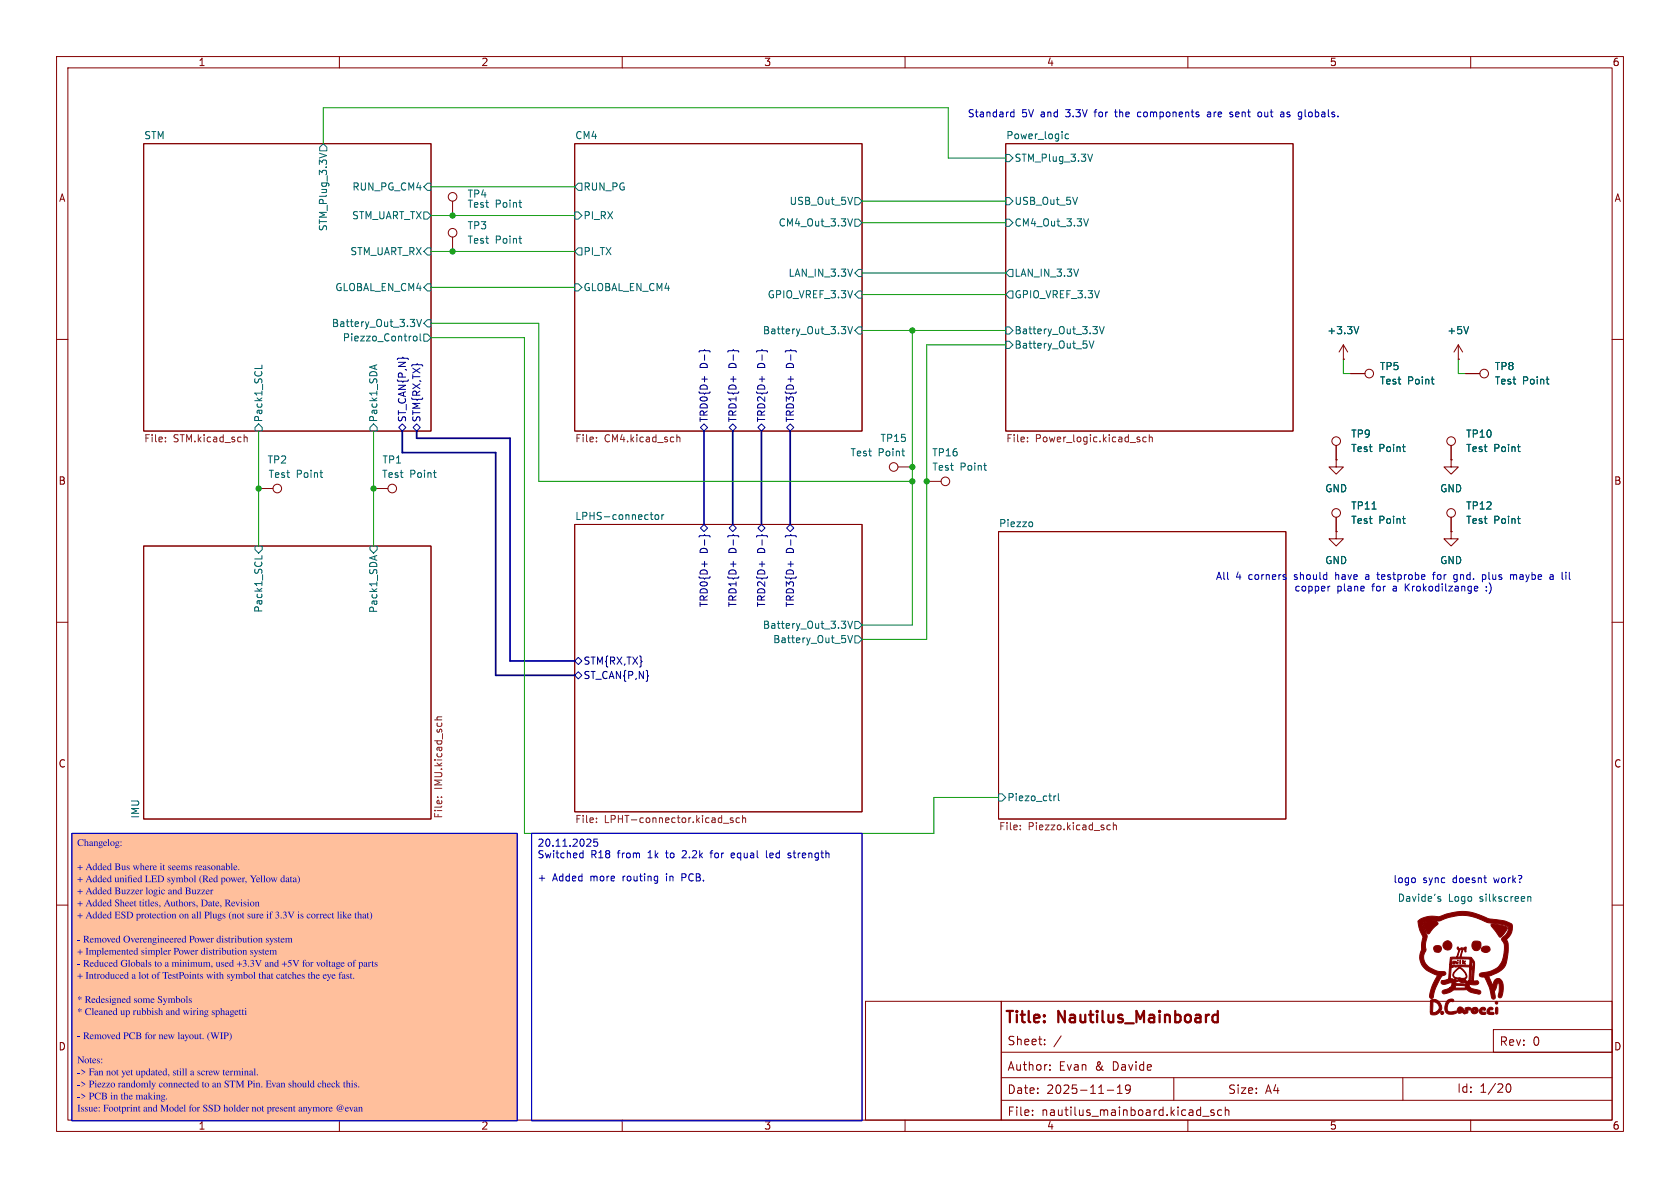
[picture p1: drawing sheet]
<svg xmlns="http://www.w3.org/2000/svg" width="297mm" height="210mm" viewBox="0 0 297 210" stroke-linecap="round" stroke-linejoin="round" font-family="sans-serif">
<g fill="none" stroke="#840000" stroke-width=".18">
<path d="M10 10h277v190h-277zM12 12h273v186h-273zM60 10v2M110 10v2M160 10v2M210 10v2M260 10v2M25.4 25.4h50.8v50.8h-50.8zM101.6 25.4h50.8v50.8h-50.8zM177.8 25.4h50.8v50.8h-50.8zM10 60h2M285 60h2"/>
<path d="M25.4 96.5h50.8v48.3h-50.8zM101.6 92.7h50.8v50.8h-50.8zM176.5 94h50.8v50.8h-50.8zM10 110h2M285 110h2M10 160h2M153 177h24v21h-24zM177 177h108v21h-108zM285 160h2M60 198v2M110 198v2M160 198v2"/>
<path d="M177 194.5h108M177 190.5h108M177 186h108M182.5 197v.2M182.5 196.3v.1M184.7 184.6v.1M184.7 183.8v.1M185.6 189v.2M185.6 188.3v.1M187.6 183.1l-1.3 2M195.7 192.7h1.2M197.5 193.3h.9"/>
<path d="M197.5 192.2l.5-.4v1.5M199.8 192.4l-.3 .3h-.3l-.2-.3 .1-.5 .4-.1 .2 .1a.99 .99 0 0 1-.3 1.4h-.3M207.5 190.5v4M210 198v2M212.6 197.3h1.2M214.6 196.3l-.3-.1-.3 .2 .1 .2 .5 .2v.3h-.6M216 196.3l-.5-.1-.2 .3v.4l.1 .2h.6M216.6 196.3l.2-.1 .4 .1 .1 .9M216.6 195.7v1.5M248 190.5v4M260 198v2M264 182h21v4h-21z"/>
<path d="M266.2 192.2l.2-.5 .2-.1a.81 .81 0 0 1 .6 .6 .81 .81 0 0 1-.3 .8h-.4l-.3-.5"/>
</g>
<path d="M214.5 179.5l.2-.1 .6 .1M215.3 178.7v2M214.5 180.6l.2 .1 .6-.1" fill="none" stroke="#840000" stroke-width=".4"/>
<path d="M12.7 147.3h78.7v50.8h-78.7z" fill="#ffbf9c"/>
<g fill="none" stroke="#840000" stroke-width=".18">
<path d="M25.4 25.4h50.8v50.8h-50.8zM80 35.6v2.5M101.6 25.4h50.8v50.8h-50.8zM177.8 25.4h50.8v50.8h-50.8zM80 41.9v2.6M236.2 78.7v2.6M237.5 63.5h.1M237.5 61l-.8 1.2M237.5 61l.8 1.2M237.5 61v2.5M238.8 66h2.5M256.5 78.7v2.6"/>
<path d="M257.8 63.5h.1M257.8 61l-.8 1.2M257.8 61l.8 1.2M257.8 61v2.5M259.1 66h2.5M25.4 96.5h50.8v48.3h-50.8zM45.7 86.4h2.6M66 86.4h2.6M101.6 92.7h50.8v50.8h-50.8zM158.7 82.6h2.6M163.8 85.1h2.6M176.5 94h50.8v50.8h-50.8z"/>
<path d="M236.2 94v1.3h1.3l-1.3 1.2-1.3-1.2h1.3M236.2 94h.1M236.2 81.3v1.3h1.3l-1.3 1.2-1.3-1.2h1.3M236.2 81.3h.1M236.2 91.4v2.6M256.5 94v1.3h1.3l-1.3 1.2-1.2-1.2h1.2M256.5 94h.1M256.5 81.3v1.3h1.3l-1.3 1.2-1.2-1.2h1.2M256.5 81.3h.1M256.5 91.4v2.6"/>
<circle cx="80" cy="34.8" r=".76"/>
<circle cx="80" cy="41.1" r=".76"/>
<circle cx="236.2" cy="78" r=".76"/>
<circle cx="242.1" cy="66" r=".76"/>
<circle cx="256.5" cy="78" r=".76"/>
<circle cx="262.4" cy="66" r=".76"/>
<circle cx="49" cy="86.4" r=".76"/>
<circle cx="69.3" cy="86.4" r=".76"/>
<circle cx="158" cy="82.5" r=".76"/>
<circle cx="167.1" cy="85.1" r=".76"/>
<circle cx="236.2" cy="90.7" r=".76"/>
<circle cx="256.5" cy="90.7" r=".76"/>
</g>
<g fill="none" stroke="#006464" stroke-width=".18">
<path d="M56.5 27.1l1.2 .4-1.2 .4M57.1 25.4l.7 .6v.7h-1.3v-.7zM74.9 37.5h.7l.6 .6-.6 .6h-.7zM75.6 32.4h.6v1.3h-.6l-.7-.7zM91.7 35.8h.5M92.1 36.6h.1M101.6 37.5h.6l.7 .6-.7 .6h-.6zM102.2 32.4h.7v1.3h-.7l-.6-.7zM150.7 38.7l-.4 1.2M150.7 34.9l-.4 1.2M151.1 38.7h.7l.6 .7-.6 .6h-.7zM151.1 34.9h.7l.6 .7-.6 .6h-.7z"/>
<path d="M177.8 38.7h.6l.7 .7-.7 .6h-.6zM177.8 27.3h.6l.7 .6-.7 .7h-.6zM177.8 34.9h.6l.7 .7-.7 .6h-.6zM188.9 23.7h-.4l-.2 .2 .1 .6h.5M190.5 34.9l-.4 1.2M192.3 27.2l.4 1.3 .4-1.3M192.4 38.7l-.4 1.2M72.5 56.5h.8l-.4 .4M73.1 59.5l.2-.1 .4 .1v.5l-.1 .2-.3 .1-.2-.2zM73.2 57l.1 .2-.1 .5M73.7 56.5l.4 1.2 .4-1.2M74.3 59v1.1l.2 .2"/>
<path d="M74.9 59.1h.7l.6 .6-.6 .6h-.7zM75.6 50.2h.6v1.2h-.6l-.7-.6zM75.6 43.8h.6v1.3h-.6l-.7-.6zM75.6 56.5h.6v1.3h-.6l-.7-.6zM91.7 42.2h.5M92.1 43h.1M101.6 50.2h.6l.7 .6-.7 .6h-.6zM102.2 43.8h.7v1.3h-.7l-.6-.6zM148.7 57.7h.8l-.4 .5M149.4 58.3l.1 .2-.1 .4M149.9 57.7l.4 1.3 .4-1.3M150.7 47.6l-.4 1.2"/>
<path d="M151.8 51.4h.6v1.3h-.6l-.7-.6zM151.8 47.6h.6v1.3h-.6l-.7-.6zM151.8 57.8h.6v1.3h-.6l-.7-.7zM177.8 48.3l.6-.7h.7v1.3h-.7zM177.8 57.8h.6l.7 .6-.7 .7h-.6zM178.4 51.4h.7v1.3h-.7l-.6-.6zM190.7 47.6l-.5 1.2M193.2 57.7h.8l-.4 .5M193.9 58.3l.1 .2-.1 .4M194.4 57.7l.4 1.3 .4-1.3M240.2 57.7l-.4 1.3M259.6 57.7l-.4 1.3"/>
<path d="M45.1 75.6l.6-.7 .7 .7v.6h-1.3zM46.3 64.5v.6M65.4 75.6l.6-.7 .7 .7v.6h-1.3zM66.3 64.6v.6M66.6 64.5l-1.3 .4M159.4 79.7h.5M177.8 60.3h.6l.7 .7-.7 .6h-.6zM192.5 60.3l.5 1.2 .4-1.2M247.9 79h.5M248.3 79.8h.1M253 67h.5M253.4 67.9h.1"/>
<path d="M268.3 79h.4M268.6 79.8h.1M273.3 67h.5M273.7 67.9h.1M45.1 96.5h1.3v.7l-.7 .6-.6-.6zM46.3 98.2v.6M56.6 83.6h.4M56.9 84.4h.1M65.4 96.5h1.3v.7l-.7 .6-.6-.6zM66.3 98.3v.6M66.6 98.2l-1.3 .4M76.6 83.6h.5"/>
<path d="M77 84.4h.1M114.9 91h.5M115.2 91.8h.2M115.9 91h.3l.3 .2v.4l-.3 .2h-.3l-.1-.2zM117 91v.8M117.4 91l-.4 .2M159.8 80.6h.1M173.9 82.3h.5M174.3 83.1h.1M182.3 92.3l.3 .2v.4l-.3 .2M242.6 90h.7M247.9 91.7h.5"/>
<path d="M248.3 92.5h.1M268.3 91.7h.4M268.6 92.5h.1M148.7 109.8h.8l-.4 .5M149.4 110.3l.1 .2-.1 .5M149.9 109.8l.4 1.3 .4-1.3M149.9 112.3l.4 1.3 .4-1.3M151.1 109.9h.7l.6 .6-.6 .6h-.7zM151.1 112.4h.7l.6 .6-.6 .7h-.7zM176.5 140.3h.7l.6 .7-.6 .6h-.7zM186.3 140.7v.8M186.7 140.7l-.4 .2"/>
<path d="M187.1 140.3v1.1l.2 .1M254.2 158.8l.5 .2v.1l-.1 .2h-.4M254.2 158.5h.5M270.1 158.6l.2-.1h.3v.8M270.1 158.5v.8"/>
</g>
<g fill="none" stroke="#000084" stroke-width=".18">
<path d="M70.5 75.6l.6-.7 .7 .7-.7 .6zM73 75.6l.7-.7 .6 .7-.6 .6zM123.6 62.2l.2-.2h.6l.2-.2 .1 .2h.6l.2 .2M123.8 75.6l.7-.7 .6 .7-.6 .6zM124.6 66.5v1M128.7 62.2l.1-.2h.7l.1-.2 .2 .2h.6l.2 .2M128.9 75.6l.6-.7 .7 .7-.7 .6zM129.6 66.5v1M133.7 62.2l.2-.2h.6l.2-.2 .2 .2h.6l.2 .2M134 75.6l.6-.7 .7 .7-.7 .6zM134.7 66.5v1M138.8 62.2l.2-.2h.6l.2-.2 .2 .2h.6l.2 .2"/>
<path d="M139.1 75.6l.6-.7 .6 .7-.6 .6zM139.8 66.5v1M123.6 94.9l.2-.2h.6l.2-.2 .1 .2h.6l.2 .2M123.8 93.3l.7-.6 .6 .6-.6 .7zM124.6 99.2v1M128.7 94.9l.1-.2h.7l.1-.2 .2 .2h.6l.2 .2M128.9 93.3l.6-.6 .7 .6-.7 .7zM129.6 99.2v1M133.7 94.9l.2-.2h.6l.2-.2 .2 .2h.6l.2 .2M134 93.3l.6-.6 .7 .6-.7 .7zM134.7 99.2v1M138.8 94.9l.2-.2h.6l.2-.2 .2 .2h.6l.2 .2"/>
<path d="M139.1 93.3l.6-.6 .6 .6-.6 .7zM139.8 99.2v1M101.6 116.8l.6-.6 .7 .6-.7 .7zM101.6 119.4l.6-.7 .7 .7-.7 .6z"/>
</g>
<g fill="none" stroke="#725600" stroke-width=".18">
<path d="M29.2 78v.1M29.2 77.3v.1M43.2 77.4l.1-.1h.3l.1 .8M105.4 78v.1M105.4 77.3v.1M119.7 77.4l.1-.1h.3l.1 .8M119.7 76.8v1.3M181.6 78v.1M181.6 77.3v.1M201.5 77.7v.3M202.6 77.3h-.3l-.3 .2 .2 .5h.4M203.2 77.4l.2-.1h.3v.8"/>
<path d="M203.2 76.8v1.3M76.8 127.3h1.3M78.1 126.7l-.8 .1v.3l.1 .2M77.3 140.9h.1M78 140.9h.1M105.4 144.6v.2M105.4 145.3v.1M127.9 145.5h1M129.6 144.6h-.3l-.2 .2 .1 .1 .4 .2v.3h-.5M130.7 144.6h-.3l-.3 .2 .1 .6h.5M131.3 144.7l.2-.1h.3v.8M131.3 144.1v1.3"/>
<path d="M180.4 146.6v.1M180.4 145.9v.1M195.8 146.6h.5M195.8 145.9h.5M196.8 146l.2-.2 .3 .1 .1 .8M196.8 145.4v1.3"/>
</g>
<g fill="#840000" stroke="#840000" stroke-width=".18">
<path d="M252.9 176.8a1.35 1.35 0 0 1 2 1.2 1.35 1.35 0 0 1-2 1.2v-.4l.4 .1a.93 .93 0 0 0 1.2-.8 .93 .93 0 0 0-1-1h-.2v1.7h-.4z"/>
<path d="M253.6 167.3a.72 .72 0 0 1 .8-.1 .72 .72 0 0 1 .4 .7 .69 .69 0 0 1-1 .4 .69 .69 0 0 1-.2-1z"/>
<path d="M255.9 176.8a.63 .63 0 0 1 1.1 .1l-.1 .2a.82 .82 0 0 0-1 .9 .71 .71 0 0 0 .2 .8 .71 .71 0 0 0 .9 0l.3-.1a.21 .21 0 0 1 .2 .3 .21 .21 0 0 1-.2 .2h-.1a1.19 1.19 0 0 1-1.5-.1 1.19 1.19 0 0 1-.2-1.5z"/>
<path d="M256.8 170a.38 .38 0 0 1 .5-.1 .38 .38 0 0 1 .1 .5l-.1-.4-.1 .3-.2-.2-.2 .3z"/>
<path d="M257.7 170.1l.1 .1-.1 .2z"/>
<path d="M257.7 169.7l.1 .2z"/>
<path d="M258.1 169.7l.1 .2-.1 .5z"/>
<path d="M257.8 178.1a.73 .73 0 0 1 1.1 .6l.1 .1a.44 .44 0 0 1 .2-.7 .53 .53 0 0 1 .8 .3l-.1 .1h-.4v.2a.58 .58 0 0 1-.7 .5l-.2-.2a.53 .53 0 0 1-.6 .1 .53 .53 0 0 1-.4-.5h.6v-.2l-.2 .2h-.4z"/>
<path d="M258.6 169.7l.1 .4 .4-.2-.2 .2 .2 .4-.3-.3-.1 .2a.43 .43 0 0 1-.1-.7z"/>
<path d="M260.2 178.4a.62 .62 0 0 1 .9-.3 .62 .62 0 0 1 .1 .9 .62 .62 0 0 1-.9 .1l-.2-.4 .5 .1 .3-.2-.2-.1-.2 .2h-.4z"/>
<path d="M257.6 167.5l.2-.1v.3h.2l1.2-.3-.1 .9-.1-.1-.1-.4a1.23 1.23 0 0 0-.6 1.1v.3h1.2a1.07 1.07 0 0 1 1.2 1l-.2 3.2h.7l.1 .1a.39 .39 0 0 1 0 .5 .39 .39 0 0 1-.4 .1h-1.1a.87 .87 0 0 0 1 .8 .84 .84 0 0 1 1 .5 .64 .64 0 0 1-1 .2l-1.2-.4a.82 .82 0 0 0-.9-.2h-1.7l-1 .5a.82 .82 0 0 1-1 .1 .46 .46 0 0 1 .1-.6 .46 .46 0 0 1 .5-.1 2.16 2.16 0 0 1 1.6-.2l1.9-.1a.4 .4 0 0 0-.6-.4h-1.1l-.2 .5h-1a.56 .56 0 0 0 .3-1l-.3 .1a.99 .99 0 0 1-1.4-.1l.1-.3h2.5a.64 .64 0 0 1 1 .1h.1l-.2-.3a.25 .25 0 0 1 .3 0 .25 .25 0 0 1 .1 .3h.3l-.4-.4h-.4v.1h-.4l.1-.1a.41 .41 0 0 0-.7 .3h-2.3l.4-.1a1.96 1.96 0 0 1 1.9-.2v-.1a.86 .86 0 0 1 .2-1.5l.6-.4-.2 .2a1.12 1.12 0 0 0-.8 1.3l.5 .2 .7 .1a.85 .85 0 0 0 1-.3 2.74 2.74 0 0 0-1.1-1.5 1.7 1.7 0 0 1 1.2 1.8l-.3 .2 .2 .5a1.12 1.12 0 0 1-1.3-.2l-.5 .2v.3l1.6 .1 .1-.1a.88 .88 0 0 1 1-.6l.2-1.8v-.1l-.2-.1-.1 2h-.3l.1-2.4h-2.7l-.5 .2-.2 1.9h-.3l.2-2.5h.3l.1 .2 .4-.1 3 .1 .2 .3 .1-.7-.2-.4-.1 .8h-.3l.1-1.2h-3.2l-.1 1h-.3l.1-1.3h1.5a.39 .39 0 0 0 .4-.5l.2-.8a.31 .31 0 0 0-.4 0 .31 .31 0 0 0-.1 .4l-.3 .9h-.2l.4-1.2-.3-.3z"/>
<path d="M261.7 178.3a.47 .47 0 0 1 .6-.3 .47 .47 0 0 1 .3 .5l-.1 .1a.27 .27 0 0 0-.4-.1 .27 .27 0 0 0-.1 .4h.1a.4 .4 0 0 1 .6 .3 .68 .68 0 0 1-.9 0 .68 .68 0 0 1-.1-.9z"/>
<path d="M262 167.5a.77 .77 0 0 1 .9-.3 .77 .77 0 0 1 .5 .7 .83 .83 0 0 1-.8 .5 .83 .83 0 0 1-.7-.6z"/>
<path d="M263.1 178.3a.43 .43 0 0 1 .5-.3 .43 .43 0 0 1 .3 .4v.1a.34 .34 0 0 0-.4 0 .34 .34 0 0 0-.2 .4l.7 .1 .1 .1a.76 .76 0 0 1-1 .1l-.2-.1a.68 .68 0 0 1 .2-.8z"/>
<path d="M250.8 162.7a6.2 6.2 0 0 1 3.8-.7 9.1 9.1 0 0 1 8.5 .4l.3 .1a7.7 7.7 0 0 1 3.7 .8 1.87 1.87 0 0 1-.5 2.5l-.3 .3 .1 .2a7.1 7.1 0 0 1-.3 4.4 5.5 5.5 0 0 1-2.8 1.8l.6 1.6 .1-.3a.84 .84 0 0 1 .8-.8 .84 .84 0 0 1 .9 .8 3.7 3.7 0 0 1-.4 2.6 .43 .43 0 0 1-.4-.3 .43 .43 0 0 1 .1-.5 2.3 2.3 0 0 0-.2-1.9l-.6 1.5 .1 .8a.4 .4 0 0 1-.3 .6 .4 .4 0 0 1-.4-.5 9.4 9.4 0 0 0-1.1-3.4h-.6l-.3-.2a.43 .43 0 0 1 .1-.4 .43 .43 0 0 1 .4-.2 3.6 3.6 0 0 0 3.8-3.9 2.11 2.11 0 0 0-.4-1.9l.3-.5a1.75 1.75 0 0 0 .8-1.8 13.3 13.3 0 0 0-3.8-.8 9 9 0 0 0-8.4-.2h-.2a4.5 4.5 0 0 0-2.2 .2h.4a2 2 0 0 1 1.8 .2v.2l-.7 .6-.7 .8a.38 .38 0 0 1-.4 .2 .38 .38 0 0 1-.3-.4l-.2-.4a.9 .9 0 0 1-.2-1.1 .31 .31 0 0 0-.3 .3 .31 .31 0 0 0 .2 .3l.4 1.1a1.21 1.21 0 0 1 .1 1.5l-.1 1.9a2.16 2.16 0 0 0 1.3 3.1l.9 .4 .7 .1a.43 .43 0 0 1 .5 0 .43 .43 0 0 1 .1 .5l-.4 .1a5.9 5.9 0 0 0-1.7 3.7 .37 .37 0 0 1-.4 .4 .37 .37 0 0 1-.3-.5 10.4 10.4 0 0 1 1.4-3.6 4.8 4.8 0 0 1-2.9-2.2 3.2 3.2 0 0 1 .1-2.5l.1-1.1 .2-1-.7-1.5-.2-1.3z"/>
<path d="M264.5 178.1l.1-.1a.38 .38 0 0 1 .2 .6v.6l-.2 .1a1.24 1.24 0 0 1-.1-1.2z"/>
<path d="M263.6 163.4l.6-.1 1.2 .3a.99 .99 0 0 1 1.1 .5l-.2 .4a2.19 2.19 0 0 1-1.1 1.2l-1.2-1.5a.64 .64 0 0 1-.4-.8z"/>
<circle cx="255" cy="179.1" r=".27"/>
<circle cx="255.9" cy="167.2" r=".81"/>
<circle cx="261" cy="167.2" r=".86"/>
<circle cx="264.6" cy="177.3" r=".24"/>
</g>
<path d="M71.1 76.2v3.8h16.5v39.4h14M73.7 76.2v1.3h16.5v39.3h11.4M124.5 76.2v16.5M129.5 76.2v16.5M134.6 76.2v16.5M139.7 76.2v16.5" fill="none" stroke="#000084" stroke-width=".3"/>
<g fill="none" stroke="#009600" stroke-width=".18">
<path d="M57.1 25.4v-6.3h110.5v8.8h10.2M76.2 38.1h25.4M76.2 33h25.4M152.4 35.6h25.4M152.4 39.4h25.4M76.2 44.5h25.4M76.2 50.8h25.4M76.2 57.2h19v27.9h66.1M76.2 59.7h16.5v87.6h72.4v-6.3h11.4M152.4 58.4h25.4M152.4 48.3h25.4M152.4 52.1h25.4"/>
<path d="M161.3 58.4v52.1h-8.9M45.7 76.2v20.3M66 76.2v20.3M177.8 61h-14v52h-11.4M237.5 63.5v2.5h1.3M257.8 63.5v2.5h1.3"/>
</g>
<g fill="none" stroke="#0000c2" stroke-width=".18">
<path d="M179.3 19.4v1.2M179.3 19.9l-.4-.1-.2 .2M197 19.8h.5M197.2 19.4l.1 1.2M201.6 19.8l-.4 .1-.1 .1v.5l.5 .1M213.5 19.9h.5M217.6 19.8l.3 .1M222.6 19.8l.3 .1 .1 .1v.5l-.4 .1M226.8 19.8l.2 .2v.6M230.7 19.4v1.1l.2 .1M178.7 20.4l.2 .2h.4M214 20.1l-.4 .1-.2 .1 .2 .3h.4"/>
<path d="M217.6 20.2l.3 .1 .1 .2-.2 .1h-.3M227 20.6h-.1M227 20.1l-.1 .1M227.2 102l.2 .2-.2 .2M227.2 101.6h.1M234.8 103.6v.9M235.1 103.6l-.3 .3M241.6 101.6h-.1M241.6 101.9l-.2 .2 .2 .3M243.4 101.6h.5M243.6 102.2l.3 .2M253.2 101.6h.5"/>
<path d="M253.7 101.2l-.3 .1v1.1M257.1 101.6h.5M257.1 102.4h.5M257.6 101.6v1l-.2 .3-.3-.1M260.7 103.7v.7h.5M261.2 103.7l.1 .2-.6 .2M262.1 101.6h.3l.3 .2-.1 .6h-.5M262.8 104.4v.1M262.8 103.7v.1M267.2 101.6l.4 .2M267.6 101.8l.2-.2h.3v.8M267.6 101.8v.6"/>
<path d="M274.4 101.6l.2 .2v.6M274.6 102.4h-.1M274.6 101.9h-.1M277.4 102.2l.2 .2M12.7 147.3h78.7v50.8h-78.7zM94 147.3h58.4v50.8h-58.4zM102.6 151.6h.5M102.6 150.9h.5M103.1 150.4v1.2M104.2 148.3l.3 .3-.1 .3-.7 .7h.8M105.6 148.3h-.6v.6l.1-.1 .5 .1 .1 .2-.1 .4-.2 .1-.4-.1M120.6 155.1h.4"/>
<path d="M120.8 150.4l-.2 .1M121 154.5h-.4v1.2M121.3 150.9l-.7 .7h.7M125.5 150.8h.5M126 150.4l-.3 .2v1M129.8 150.9l-.4-.1-.1 .2v.6h.5M129.9 151.1l-.6 .1M135.5 150.4v1.1l.2 .1M136.3 150.8l-.2 .2v.5l.2 .1M136.7 151.1l-.6 .1M139.5 151.2l.3 .1v.2l-.1 .1h-.3M139.5 150.8l.3 .1"/>
<path d="M140.2 150.8h.5M250.1 155.2l.1 .2-.1 .6"/>
</g>
<g fill="#009600" stroke="#009600" stroke-width=".18">
<circle cx="66" cy="86.4" r=".46"/>
<circle cx="45.7" cy="86.4" r=".46"/>
<circle cx="80" cy="44.5" r=".46"/>
<circle cx="80" cy="38.1" r=".46"/>
<circle cx="163.8" cy="85.1" r=".46"/>
<circle cx="161.3" cy="85.1" r=".46"/>
<circle cx="161.3" cy="58.4" r=".46"/>
<circle cx="161.3" cy="82.6" r=".46"/>
</g>
<g font-size="2.8" fill="#840000">
<text x="177.5" y="181.4">Title:</text>
<text x="187.2" y="181.4">Nautilus_Mainboard</text>
</g>
<g font-size="2.1" fill="#840000">
<text x="178" y="185">Sheet:</text>
<text x="265" y="185.1">Rev:</text>
<text x="270.9" y="185.1">0</text>
<text x="178" y="189.5">Author:</text>
<text x="187.2" y="189.5">Evan</text>
<text x="193.7" y="189.5">&amp;</text>
<text x="196.8" y="189.5">Davide</text>
<text x="178" y="193.6">Date:</text>
<text x="178" y="197.5">File:</text>
<text x="184.1" y="197.5">nautilus_mainboard.kicad_sch</text>
<text x="185" y="193.6">2025-11-19</text>
<text x="217" y="193.6">Size:</text>
<text x="223.7" y="193.6">A4</text>
<text x="257.5" y="193.4">Id:</text>
<text x="261.6" y="193.4">1/20</text>
</g>
<g font-size="1.8" fill="#840000">
<text x="35" y="11.9">1</text>
<text x="85" y="11.9">2</text>
<text x="135" y="11.9">3</text>
<text x="185" y="11.9">4</text>
<text x="235" y="11.9">5</text>
<text x="285" y="11.9">6</text>
<text x="10.3" y="35.9">A</text>
<text x="285.3" y="35.9">A</text>
<text x="10.3" y="85.9">B</text>
<text x="285.3" y="85.9">B</text>
<text x="10.3" y="135.9">C</text>
<text x="285.3" y="135.9">C</text>
<text x="10.3" y="185.9">D</text>
<text x="285.3" y="185.9">D</text>
<text x="35" y="199.9">1</text>
<text x="85" y="199.9">2</text>
<text x="135" y="199.9">3</text>
<text x="185" y="199.9">4</text>
<text x="235" y="199.9">5</text>
<text x="285" y="199.9">6</text>
</g>
<g font-size="1.8" fill="#0000c2">
<text x="171" y="20.9">Standard</text>
<text x="180.6" y="20.9">5V</text>
<text x="184.1" y="20.9">and</text>
<text x="188.7" y="20.9">3.3V</text>
<text x="194" y="20.9">for</text>
<text x="197.8" y="20.9">the</text>
<text x="202" y="20.9">components</text>
<text x="214.5" y="20.9">are</text>
<text x="218.7" y="20.9">sent</text>
<text x="223.9" y="20.9">out</text>
<text x="228.1" y="20.9">as</text>
<text x="231.4" y="20.9">globals.</text>
<text x="214.9" y="102.7">All</text>
<text x="218.5" y="102.7">4</text>
<text x="220.8" y="102.7">corners</text>
<text x="228.7" y="104.8">copper</text>
<text x="229.1" y="102.7">should</text>
<text x="236.3" y="104.8">plane</text>
<text x="236.5" y="102.7">have</text>
<text x="242.1" y="102.7">a</text>
<text x="242.7" y="104.8">for</text>
<text x="244.4" y="102.7">testprobe</text>
<text x="246.5" y="104.8">a</text>
<text x="248.8" y="104.8">Krokodilzange</text>
<text x="254.4" y="102.7">for</text>
<text x="258.3" y="102.7">gnd.</text>
<text x="263.4" y="104.8">:)</text>
<text x="263.5" y="102.7">plus</text>
<text x="268.7" y="102.7">maybe</text>
<text x="275.9" y="102.7">a</text>
<text x="94.9" y="150">20.11.2025</text>
<text x="13.7" y="150.1">Changelog:</text>
<text x="13.7" y="154.3">+ AddedBuswhereit seemsreasonable.</text>
<text x="94.9" y="152">Switched</text>
<text x="104.4" y="152">R18</text>
<text x="109.3" y="152">from</text>
<text x="114.8" y="152">1k</text>
<text x="118.2" y="152">to</text>
<text x="121.3" y="152">2.2k</text>
<text x="126.5" y="152">for</text>
<text x="130.3" y="152">equal</text>
<text x="136.7" y="152">led</text>
<text x="140.8" y="152">strength</text>
<text x="13.7" y="156.5">+ AddedunifiedLED symbol(Redpower,Yellowdata)</text>
<text x="13.7" y="158.6">+ AddedBuzzerlogic andBuzzer</text>
<text x="13.7" y="160.7">+ AddedSheettitles,Authors,Date,Revision</text>
<text x="94.9" y="156.1">+</text>
<text x="97.7" y="156.1">Added</text>
<text x="104.5" y="156.1">more</text>
<text x="110.4" y="156.1">routing</text>
<text x="118.2" y="156.1">in</text>
<text x="121.2" y="156.1">PCB.</text>
<text x="246.2" y="156.3">logo</text>
<text x="251.5" y="156.3">sync</text>
<text x="256.9" y="156.3">doesnt</text>
<text x="264.4" y="156.3">work?</text>
<text x="13.7" y="162.9">+ AddedESDprotectiononall Plugs(notsureif 3.3V is correctlike that)</text>
<text x="13.7" y="167.1">- RemovedOverengineered</text>
<text x="33.4" y="167.1">Powerdistributionsystem</text>
<text x="13.7" y="169.3">+ ImplementedsimplerPowerdistributionsystem</text>
<text x="13.7" y="171.4">- ReducedGlobalsto aminimum,used+3.3Vand+5V for voltageof parts</text>
<text x="13.7" y="173.5">+ Introducedalot of TestPointswith symbolthatcatchestheeyefast.</text>
<text x="13.7" y="177.8">* Redesigned</text>
<text x="13.7" y="179.9">* Cleaneduprubbishandwiring sphagetti</text>
<text x="23.6" y="177.8">someSymbols</text>
<text x="13.7" y="184.2">- RemovedPCBfor newlayout.(WIP)</text>
<text x="13.7" y="188.5">Notes:</text>
<text x="13.7" y="190.6">-&gt; Fannotyetupdated,still ascrewterminal.</text>
<text x="13.7" y="192.7">-&gt; Piezzorandomlyconnectedto anSTM Pin.Evanshouldcheckthis.</text>
<text x="13.7" y="194.9">-&gt; PCBin themaking.</text>
<text x="13.7" y="197">Issue:FootprintandModelfor SSDholdernotpresentanymore@evan</text>
</g>
<g font-size="1.8" fill="#006464">
<text x="25.4" y="24.7">STM</text>
<text x="101.6" y="24.7">CM4</text>
<text x="177.8" y="24.7">Power_logic</text>
<text x="179.3" y="28.8">STM_Plug_3.3V</text>
<text x="62.2" y="33.9">RUN_PG_CM4</text>
<text x="82.6" y="35.2">TP4</text>
<text x="103.1" y="33.9">RUN_PG</text>
<text x="58" y="41" transform="rotate(-90 58 41)">STM_Plug_3.3V</text>
<text x="62.1" y="39">STM_UART_TX</text>
<text x="82.6" y="36.9">Test</text>
<text x="82.6" y="40.7">TP3</text>
<text x="87.5" y="36.9">Point</text>
<text x="103.1" y="39">PI_RX</text>
<text x="137.6" y="40.2">CM4_Out_3.3V</text>
<text x="139.5" y="36.4">USB_Out_5V</text>
<text x="179.3" y="40.2">CM4_Out_3.3V</text>
<text x="179.3" y="36.4">USB_Out_5V</text>
<text x="61.8" y="45.3">STM_UART_RX</text>
<text x="82.6" y="43.3">Test</text>
<text x="87.5" y="43.3">Point</text>
<text x="103.1" y="45.3">PI_TX</text>
<text x="59.2" y="51.7">GLOBAL_EN_CM4</text>
<text x="103.1" y="51.7">GLOBAL_EN_CM4</text>
<text x="135.6" y="52.9">GPIO_VREF_3.3V</text>
<text x="139.3" y="49.1">LAN_IN_3.3V</text>
<text x="179.3" y="52.9">GPIO_VREF_3.3V</text>
<text x="179.3" y="49.1">LAN_IN_3.3V</text>
<text x="58.6" y="58">Battery_Out_3.3V</text>
<text x="134.8" y="59.3">Battery_Out_3.3V</text>
<text x="179.3" y="59.3">Battery_Out_3.3V</text>
<text x="234.5" y="59.3">+3.3V</text>
<text x="255.8" y="59.3">+5V</text>
<text x="60.5" y="60.6">Piezzo_Control</text>
<text x="179.3" y="61.8">Battery_Out_5V</text>
<text x="243.8" y="65.6">TP5</text>
<text x="264.2" y="65.6">TP8</text>
<text x="243.8" y="68.2">Test</text>
<text x="248.8" y="68.2">Point</text>
<text x="264.2" y="68.2">Test</text>
<text x="269.2" y="68.2">Point</text>
<text x="46.6" y="74.7" transform="rotate(-90 46.6 74.7)">Pack1_SCL</text>
<text x="66.9" y="74.7" transform="rotate(-90 66.9 74.7)">Pack1_SDA</text>
<text x="238.8" y="77.6">TP9</text>
<text x="259.1" y="77.6">TP10</text>
<text x="47.2" y="82.1">TP2</text>
<text x="67.5" y="82.1">TP1</text>
<text x="150.3" y="80.9">Test</text>
<text x="155.2" y="80.9">Point</text>
<text x="155.6" y="78.3">TP15</text>
<text x="164.7" y="80.9">TP16</text>
<text x="164.7" y="83.4">Test</text>
<text x="169.7" y="83.4">Point</text>
<text x="238.8" y="80.1">Test</text>
<text x="243.8" y="80.1">Point</text>
<text x="259.1" y="80.1">Test</text>
<text x="264.1" y="80.1">Point</text>
<text x="47.4" y="84.7">Test</text>
<text x="52.4" y="84.7">Point</text>
<text x="67.5" y="84.7">Test</text>
<text x="72.4" y="84.7">Point</text>
<text x="234.2" y="87.2">GND</text>
<text x="254.5" y="87.2">GND</text>
<text x="101.6" y="92">LPHS-connector</text>
<text x="176.5" y="93.3">Piezzo</text>
<text x="238.8" y="92.8">Test</text>
<text x="238.8" y="90.3">TP11</text>
<text x="243.8" y="92.8">Point</text>
<text x="259.1" y="92.8">Test</text>
<text x="259.1" y="90.3">TP12</text>
<text x="264.1" y="92.8">Point</text>
<text x="234.2" y="99.9">GND</text>
<text x="254.5" y="99.9">GND</text>
<text x="46.6" y="108.4" transform="rotate(-90 46.6 108.4)">Pack1_SCL</text>
<text x="66.9" y="108.5" transform="rotate(-90 66.9 108.5)">Pack1_SDA</text>
<text x="134.8" y="111.4">Battery_Out_3.3V</text>
<text x="136.6" y="113.9">Battery_Out_5V</text>
<text x="178" y="141.8">Piezo_ctrl</text>
<text x="24.7" y="144.8" transform="rotate(-90 24.7 144.8)">IMU</text>
<text x="247" y="159.6">Davide's</text>
<text x="256" y="159.6">Logo</text>
<text x="261.7" y="159.6">silkscreen</text>
</g>
<g font-size="1.8" fill="#000084">
<text x="125.3" y="65.2" transform="rotate(-90 125.3 65.2)">D-}</text>
<text x="130.4" y="65.2" transform="rotate(-90 130.4 65.2)">D-}</text>
<text x="135.5" y="65.2" transform="rotate(-90 135.5 65.2)">D-}</text>
<text x="140.6" y="65.2" transform="rotate(-90 140.6 65.2)">D-}</text>
<text x="72" y="74.7" transform="rotate(-90 72 74.7)">ST_CAN{P,N}</text>
<text x="74.5" y="74.7" transform="rotate(-90 74.5 74.7)">STM{RX,TX}</text>
<text x="125.3" y="74.7" transform="rotate(-90 125.3 74.7)">TRD0{D+</text>
<text x="130.4" y="74.7" transform="rotate(-90 130.4 74.7)">TRD1{D+</text>
<text x="135.5" y="74.7" transform="rotate(-90 135.5 74.7)">TRD2{D+</text>
<text x="140.6" y="74.7" transform="rotate(-90 140.6 74.7)">TRD3{D+</text>
<text x="125.3" y="97.9" transform="rotate(-90 125.3 97.9)">D-}</text>
<text x="130.4" y="97.9" transform="rotate(-90 130.4 97.9)">D-}</text>
<text x="135.5" y="97.9" transform="rotate(-90 135.5 97.9)">D-}</text>
<text x="140.6" y="97.9" transform="rotate(-90 140.6 97.9)">D-}</text>
<text x="125.3" y="107.4" transform="rotate(-90 125.3 107.4)">TRD0{D+</text>
<text x="130.4" y="107.4" transform="rotate(-90 130.4 107.4)">TRD1{D+</text>
<text x="135.5" y="107.4" transform="rotate(-90 135.5 107.4)">TRD2{D+</text>
<text x="140.6" y="107.4" transform="rotate(-90 140.6 107.4)">TRD3{D+</text>
<text x="103.1" y="117.7">STM{RX,TX}</text>
<text x="103.1" y="120.2">ST_CAN{P,N}</text>
</g>
<g font-size="1.8" fill="#725600">
<text x="25.4" y="78.5">File:</text>
<text x="30.6" y="78.5">STM.kicad_sch</text>
<text x="101.6" y="78.5">File:</text>
<text x="106.8" y="78.5">CM4.kicad_sch</text>
<text x="177.8" y="78.5">File:</text>
<text x="183" y="78.5">Power_logic.kicad_sch</text>
<text x="78.5" y="139.6" transform="rotate(-90 78.5 139.6)">IMU.kicad_sch</text>
<text x="78.5" y="144.8" transform="rotate(-90 78.5 144.8)">File:</text>
<text x="101.6" y="145.8">File:</text>
<text x="106.8" y="145.8">LPHT-connector.kicad_sch</text>
<text x="176.5" y="147.1">File:</text>
<text x="181.8" y="147.1">Piezzo.kicad_sch</text>
</g>
</svg>
